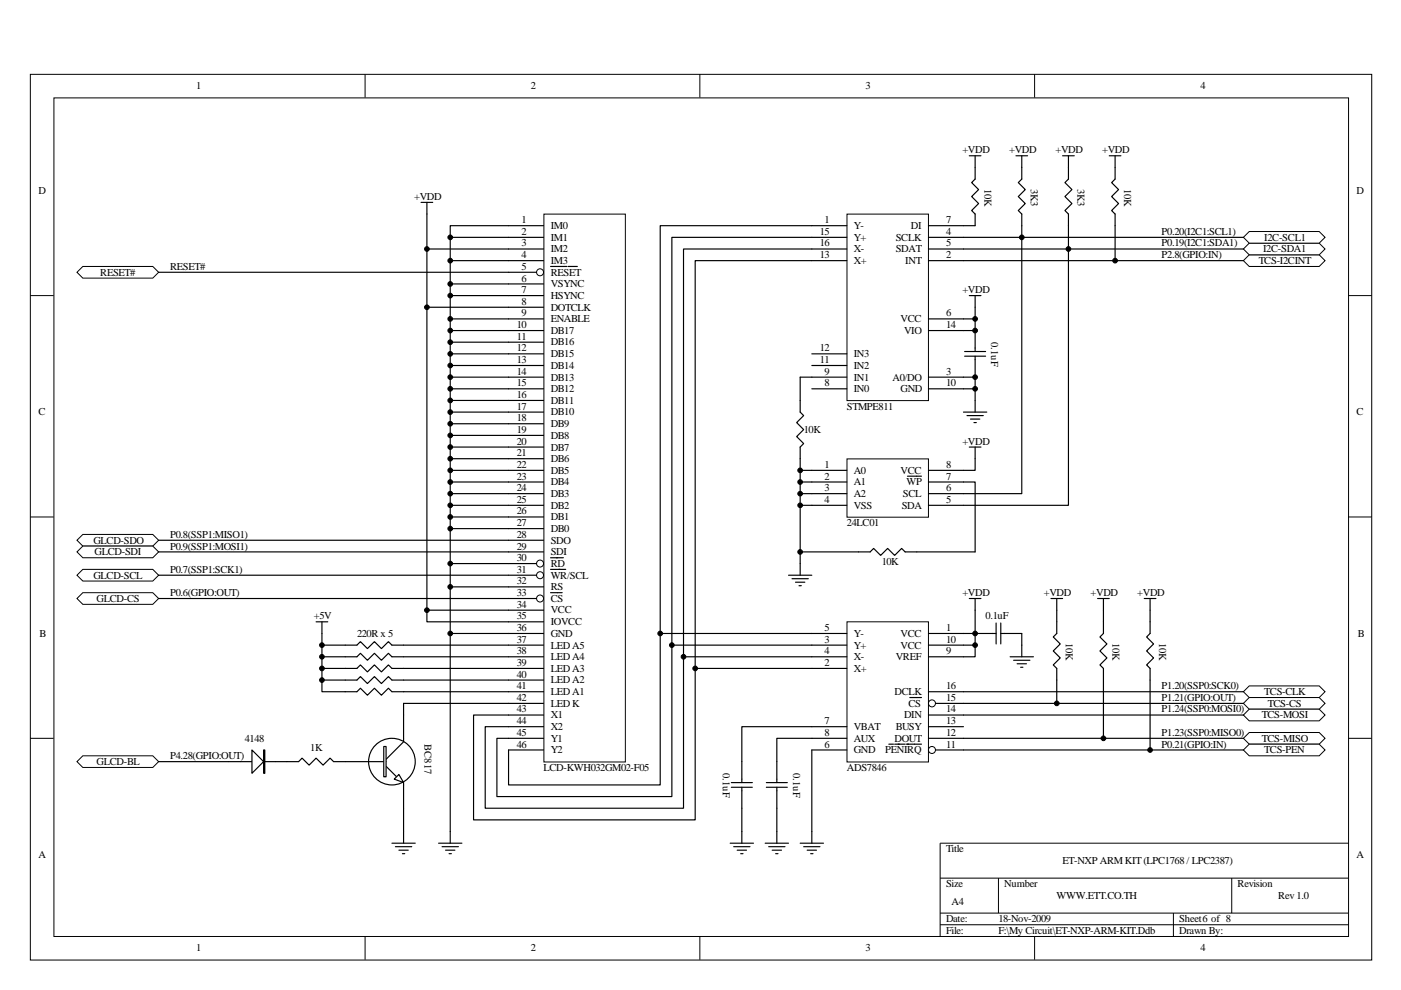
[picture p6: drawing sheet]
<svg xmlns="http://www.w3.org/2000/svg" width="297mm" height="210mm" viewBox="0 0 297 210" stroke-linecap="round" stroke-linejoin="round" font-family="sans-serif">
<g fill="none" stroke="#000" stroke-width=".21">
<path d="M6.4 15.8h284.4v187.8h-284.4zM77.4 15.7v5M148.4 15.7v5M219.4 15.7v5M11.4 20.8h274.5v177.8h-274.5zM6.4 62.7h5M285.9 62.7h4.9M6.4 109.6h5M285.9 109.6h4.9M6.4 156.5h5M285.9 156.5h4.9M285.9 178.8h-86.6v19.7"/>
<path d="M77.4 198.5v5M148.4 198.5v5M199.3 186.2h86.6M199.3 193.6h86.6M199.3 196.1h86.6M211.7 186.2v7.4M219.4 198.5v5M248.8 193.6v4.9M261.1 186.2v7.4"/>
</g>
<g fill="none" stroke="#000" stroke-width=".25">
<path d="M95.5 50.3v5h12.3M95.5 55.3v4.9h12.3M107.8 47.9h-12.3v2.4h12.3M95.5 60.2v2.5h12.3M95.5 62.7v4.9h12.3M95.5 67.6v44.5h12.3M95.5 70.1h12.3M95.5 72.6h12.3M95.5 75h12.3M95.5 77.5h12.3M95.5 80h12.3M95.5 82.4h12.3"/>
<path d="M95.5 84.9h12.3M95.5 87.4h12.3M95.5 89.8h12.3M95.5 92.3h12.3M95.5 94.8h12.3M95.5 97.3h12.3M95.5 99.7h12.3M95.5 112.1v12.3h12.3M95.5 102.2h12.3M95.5 104.7h12.3M95.5 107.1h12.3M95.5 109.6h12.3"/>
<path d="M95.5 119.5h12.3"/>
</g>
<path d="M115.4 45.5h17.2v116.1h-17.2z" fill="#fff"/>
<g fill="none" stroke="#000" stroke-width=".21">
<path d="M115.3 45.4h17.3v116.2h-17.3z"/>
<circle cx="114.5" cy="57.7" r=".74"/>
<circle cx="114.5" cy="119.5" r=".74"/>
<circle cx="114.5" cy="126.9" r=".74"/>
<circle cx="114.5" cy="122" r=".74"/>
</g>
<g fill="none" stroke="#000" stroke-width=".25">
<path d="M33.6 57.7h80.2M89.3 42.9h2.4M90.5 42.9v9.9M107.8 47.9h7.4M107.8 50.3h7.4M107.8 55.3h7.4M115.2 52.8h-24.7v12.3M116.7 56.5h3.5M120.4 56.5h2M107.8 60.2h7.4M107.8 62.7h7.4M107.8 67.6h7.4"/>
<path d="M107.8 70.1h7.4M107.8 72.6h7.4M107.8 75h7.4M107.8 77.5h7.4M107.8 80h7.4M115.2 65.1h-24.7v64.3M107.8 82.4h7.4M107.8 84.9h7.4M107.8 87.4h7.4M107.8 89.8h7.4M107.8 92.3h7.4M107.8 94.8h7.4"/>
<path d="M107.8 97.3h7.4M107.8 99.7h7.4M107.8 102.2h7.4M107.8 104.7h7.4M107.8 107.1h7.4M107.8 109.6h7.4M107.8 112.1h7.4M107.8 114.5h7.4M107.8 117h7.4M107.8 119.5h6M116.7 118.3h2.7M95.5 124.4v9.9h19.7"/>
<path d="M95.5 134.3v44.5M107.8 122h6M107.8 124.4h7.4M107.8 126.9h6M107.8 136.8h7.4M107.8 139.3h7.4M115.2 129.4h-24.7v2.4h24.7M116.7 120.7h3.2M116.7 125.7h2.5M107.8 141.7h7.4M107.8 144.2h7.4M107.8 146.7h7.4"/>
<path d="M107.8 149.1h7.4M107.8 151.6h7.4M107.8 154.1h7.4M107.8 156.5h7.4M107.8 159h7.4M93 178.8h4.9M93.7 179.5h3.5M94.5 180.3h1.9M95.2 181h.5"/>
</g>
<path d="M16.3 57.7l1.3-1.2h14.8l1.2 1.2-1.2 1.3h-14.8z" fill-rule="evenodd" fill="#fff" stroke="#000" stroke-width=".21"/>
<path d="M33.6 114.5h74.2" fill="none" stroke="#000" stroke-width=".25"/>
<path d="M16.3 114.5l1.3-1.2h14.8l1.2 1.2-1.2 1.3h-14.8z" fill-rule="evenodd" fill="#fff" stroke="#000" stroke-width=".21"/>
<path d="M33.6 117h74.2" fill="none" stroke="#000" stroke-width=".25"/>
<path d="M16.3 117l1.3-1.2h14.8l1.2 1.2-1.2 1.3h-14.8z" fill-rule="evenodd" fill="#fff" stroke="#000" stroke-width=".21"/>
<path d="M33.6 122h74.2" fill="none" stroke="#000" stroke-width=".25"/>
<path d="M16.3 122l1.3-1.3h14.8l1.2 1.3-1.2 1.2h-14.8z" fill-rule="evenodd" fill="#fff" stroke="#000" stroke-width=".21"/>
<path d="M33.6 126.9h74.2" fill="none" stroke="#000" stroke-width=".25"/>
<path d="M16.3 126.9l1.3-1.2h14.8l1.2 1.2-1.2 1.2h-14.8z" fill-rule="evenodd" fill="#fff" stroke="#000" stroke-width=".21"/>
<path d="M67 131.8h2.5M68.3 136.8h7.4l.7-.8 1.5 1.5 1.5-1.5 1.5 1.5 1.4-1.5 .8 .8h24.7M68.3 139.3h7.4l.7-.8 1.5 1.5 1.5-1.5 1.5 1.5 1.4-1.5 .8 .8h24.7M68.3 131.8v14.9h7.4l.7-.8 1.5 1.5 1.5-1.5 1.5 1.5 1.4-1.5 .8 .8h24.7M68.3 141.7h7.4l.7-.7 1.5 1.5 1.5-1.5 1.5 1.5 1.4-1.5 .8 .7h24.7M68.3 144.2h7.4l.7-.7 1.5 1.4 1.5-1.4 1.5 1.4 1.4-1.4 .8 .7h24.7" fill="none" stroke="#000" stroke-width=".25"/>
<g fill="#fff" stroke="#000" stroke-width=".21">
<path d="M263.6 146.7l1.3-1.3h14.8l1.2 1.3-1.2 1.2h-14.8z" fill-rule="evenodd"/>
<path d="M264.9 147.9h14.8l1.2 1.2-1.2 1.3h-14.8l-1.3-1.3z" fill-rule="evenodd"/>
<path d="M264.9 150.4h14.8l1.2 1.2-1.2 1.2h-14.8l-1.3-1.2z" fill-rule="evenodd"/>
<path d="M263.6 156.5l1.3-1.2h14.8l1.2 1.2-1.2 1.3h-14.8z" fill-rule="evenodd"/>
<path d="M263.6 159l1.3-1.2h14.8l1.2 1.2-1.2 1.3h-14.8z" fill-rule="evenodd"/>
</g>
<path d="M85.6 151.6v5.7l-3.7 3.7M73.2 161.5h8.7M81.9 162.5l2.2 2.2M85.6 165.9v5.5" fill="none" stroke="#000" stroke-width=".25"/>
<g fill="#fff" stroke="#000" stroke-width=".25">
<path d="M83.6 165.2l1-1 1 1.7z"/>
<path d="M81.4 158.3h.5v6.4h-.5z" fill-rule="evenodd"/>
</g>
<g fill="none" stroke="#000" stroke-width=".25">
<path d="M85.6 149.1h22.2M48.5 161.5h14.8l.8-.8 1.4 1.5 1.5-1.5 1.5 1.5 1.5-1.5 .7 .8h2.5M83.1 178.8h4.9M83.8 179.5h3.5M85.6 176.3v2.5M84.6 180.3h2M85.3 181h.5"/>
<circle cx="83.1" cy="161.5" r="4.9"/>
</g>
<g fill="#fff" stroke="#000" stroke-width=".25">
<path d="M53.4 159l2.5 2.5-2.5 2.5z"/>
<path d="M55.9 159h.2v5h-.2z" fill-rule="evenodd"/>
</g>
<path d="M16.3 161.5l1.3-1.2h14.8l1.2 1.2-1.2 1.2h-14.8z" fill-rule="evenodd" fill="#fff" stroke="#000" stroke-width=".21"/>
<g fill="none" stroke="#000" stroke-width=".25">
<path d="M172.1 134.3h-32.1v32.1h-32.2v-7.4M172.1 136.8h-29.7v32.1h-37v-12.4h2.4M172.1 139.3h-27.2v32.1h-42v-17.3h4.9M204.3 134.3h2.4v5h-2.4M204.3 136.8h2.4M205.5 126.9h2.5M206.7 126.9v7.4h4.5M211.2 132.1v4.4M212.2 134.3h4.4v5M212.2 132.1v4.4M214.2 139.3h4.9M214.9 140h3.5"/>
<path d="M222.8 126.9h2.5M224.1 126.9v7.4l-.8 .8 1.5 1.4-1.5 1.5 1.5 1.5-1.5 1.5 .8 .7v7.4M232.7 126.9h2.5M233.9 126.9v7.4l-.7 .8 1.5 1.4-1.5 1.5 1.5 1.5-1.5 1.5 .7 .7v14.8M242.6 126.9h2.5M243.8 126.9v7.4l-.7 .8 1.5 1.4-1.5 1.5 1.5 1.5-1.5 1.5 .7 .7v17.3M172.1 141.7h-24.7v32.1h-47v-22.2h7.4M204.3 146.7h59.3M204.3 149.1h59.3M204.3 151.6h59.3M204.3 156.5h59.3M204.3 159h59.3"/>
<path d="M215.6 140.7h2M216.4 141.5h.5M33.6 161.5h14.9"/>
</g>
<path d="M179.7 131.9h17.1v29.7h-17.1z" fill="#fff"/>
<g fill="none" stroke="#000" stroke-width=".21">
<path d="M179.6 131.8h17.2v29.8h-17.2z"/>
<circle cx="197.6" cy="149.1" r=".74"/>
<circle cx="197.6" cy="159" r=".74"/>
</g>
<g fill="none" stroke="#000" stroke-width=".25">
<path d="M172.1 134.3h7.4M172.1 136.8h7.4M172.1 139.3h7.4M196.8 134.3h7.5M196.8 136.8h7.5M196.8 139.3h7.5M85.6 149.1v2.5M172.1 141.7h7.4M179.5 154.1h-22.2v11.8M179.5 156.5h-14.8v9.4M179.5 159h-7.4v19.8M188.4 157.8h1"/>
<path d="M189.7 157.8h2.2M192.2 157.8h3.2M192.9 147.9h2.5M196.8 154.1h7.5M196.8 156.5h7.5M196.8 151.6h7.5M196.8 146.7h7.5M198.3 159h6M198.3 149.1h6M85.6 171.4v4.9M154.8 178.8h5M155.1 166.9h4.4"/>
<path d="M155.1 165.9h4.4M155.6 179.5h3.4M157.3 166.9v11.9M162.2 178.8h5M162.5 166.9h4.4M162.5 165.9h4.4M163 179.5h3.4M164.7 166.9v11.9M169.7 178.8h4.9M170.4 179.5h3.5M156.3 180.3h2M157 181h.5"/>
<path d="M163.7 180.3h2M164.5 181h.5M171.1 180.3h2M171.9 181h.5"/>
</g>
<g fill="#fff" stroke="#000" stroke-width=".21">
<path d="M264.9 54h14.8l1.2 1.3-1.2 1.2h-14.8l-1.3-1.2z" fill-rule="evenodd"/>
<path d="M264.9 51.6h14.8l1.2 1.2-1.2 1.2h-14.8l-1.3-1.2z" fill-rule="evenodd"/>
<path d="M263.6 50.3l1.3-1.2h14.8l1.2 1.2-1.2 1.3h-14.8z" fill-rule="evenodd"/>
</g>
<g fill="none" stroke="#000" stroke-width=".25">
<path d="M205.5 33h2.5M206.7 33v5l-.7 .7 1.5 1.5-1.5 1.5 1.5 1.5-1.5 1.4 .7 .8v2.5h-2.4M172.1 47.9h-32.1v86.4M172.1 50.3h-29.7v86.5M172.1 52.8h-27.2v86.5M172.1 55.3h-24.7v86.4M204.3 50.3h59.3M204.3 52.8h59.3M204.3 55.3h59.3M204.3 80h2.4v7.4M204.3 67.6h2.4M204.5 75.5h4.5"/>
<path d="M204.5 74.5h4.5M205.5 62.7h2.5M206.7 62.7v7.4h-2.4M206.7 70.1v4.4M206.7 75.5v4.5M169.7 84.9v2.5l.7 .7-1.5 1.5 1.5 1.5-1.5 1.5 1.5 1.4-.7 .8v2.5M204.3 87.4h4.9M204.3 82.4h2.4M205 88.1h3.5M205.8 88.9h1.9M206.5 89.6h.5M169.7 119.5v2.5"/>
<path d="M167.2 122h4.9M167.9 122.7h3.5M168.7 123.4h1.9M169.4 124.2h.5"/>
</g>
<path d="M179.7 45.5h17.1v39.4h-17.1z" fill="#fff"/>
<path d="M179.6 45.4h17.2v39.5h-17.2z" fill="none" stroke="#000" stroke-width=".21"/>
<g fill="none" stroke="#000" stroke-width=".25">
<path d="M235.2 33h2.5M236.4 33v5l-.7 .7 1.5 1.5-1.5 1.5 1.5 1.5-1.5 1.4 .7 .8v2.5M172.1 47.9h7.4M172.1 52.8h7.4M172.1 50.3h7.4M172.1 55.3h7.4M196.8 47.9h7.5M196.8 52.8h7.5M196.8 50.3h7.5M196.8 55.3h7.5M172.1 75h7.4M172.1 77.5h7.4"/>
<path d="M172.1 80h7.4M196.8 80h7.5M196.8 67.6h7.5M196.8 70.1h7.5M172.1 82.4h7.4M196.8 82.4h7.5"/>
</g>
<path d="M179.7 97.4h17.1v12.3h-17.1z" fill="#fff"/>
<path d="M179.6 97.3h17.2v12.4h-17.2z" fill="none" stroke="#000" stroke-width=".21"/>
<g fill="none" stroke="#000" stroke-width=".25">
<path d="M215.4 33h2.5M216.6 33v5l-.7 .7 1.5 1.5-1.5 1.5 1.5 1.5-1.5 1.4 .7 .8v59.3h-19.8M225.3 33h2.5M226.5 33v5l-.7 .7 1.5 1.5-1.5 1.5 1.5 1.5-1.5 1.4 .7 .8v61.7h-29.7M236.4 47.9v7.4M172.1 80h-2.4v4.9M169.7 97.3v2.4h9.8M169.7 99.7v2.5h9.8M205.5 94.8h2.5M206.7 94.8v4.9h-9.9M169.7 102.2v2.5h9.8M169.7 104.7v2.4h9.8"/>
<path d="M169.7 107.1v12.4M192.4 101h3M196.8 102.2h9.9v14.8h-14.8l-.7-.7-1.5 1.5-1.5-1.5-1.5 1.5-1.5-1.5-.7 .7h-14.8"/>
</g>
<g fill="#000" stroke="#000" stroke-width=".21">
<circle cx="90.5" cy="52.8" r=".49"/>
<circle cx="95.5" cy="55.3" r=".49"/>
<circle cx="95.5" cy="50.3" r=".49"/>
<circle cx="216.6" cy="50.3" r=".49"/>
<circle cx="226.5" cy="52.8" r=".49"/>
<circle cx="236.4" cy="55.3" r=".49"/>
<circle cx="90.5" cy="65.1" r=".49"/>
<circle cx="95.5" cy="75" r=".49"/>
<circle cx="95.5" cy="80" r=".49"/>
<circle cx="95.5" cy="72.6" r=".49"/>
<circle cx="95.5" cy="60.2" r=".49"/>
<circle cx="95.5" cy="67.6" r=".49"/>
<circle cx="95.5" cy="70.1" r=".49"/>
<circle cx="95.5" cy="77.5" r=".49"/>
<circle cx="95.5" cy="62.7" r=".49"/>
<circle cx="206.7" cy="80" r=".49"/>
<circle cx="206.7" cy="67.6" r=".49"/>
<circle cx="206.7" cy="70.1" r=".49"/>
<circle cx="95.5" cy="82.4" r=".49"/>
<circle cx="95.5" cy="84.9" r=".49"/>
<circle cx="95.5" cy="97.3" r=".49"/>
<circle cx="95.5" cy="87.4" r=".49"/>
<circle cx="95.5" cy="94.8" r=".49"/>
<circle cx="95.5" cy="99.7" r=".49"/>
<circle cx="95.5" cy="89.8" r=".49"/>
<circle cx="95.5" cy="92.3" r=".49"/>
<circle cx="169.6" cy="99.7" r=".49"/>
<circle cx="206.7" cy="82.4" r=".49"/>
<circle cx="95.5" cy="112.1" r=".49"/>
<circle cx="95.5" cy="102.2" r=".49"/>
<circle cx="95.5" cy="109.6" r=".49"/>
<circle cx="95.5" cy="107.1" r=".49"/>
<circle cx="95.5" cy="104.7" r=".49"/>
<circle cx="95.5" cy="119.5" r=".49"/>
<circle cx="169.6" cy="102.2" r=".49"/>
<circle cx="169.6" cy="117" r=".49"/>
<circle cx="169.6" cy="104.7" r=".49"/>
<circle cx="169.6" cy="107.1" r=".49"/>
<circle cx="68.3" cy="139.3" r=".49"/>
<circle cx="68.3" cy="136.8" r=".49"/>
<circle cx="90.5" cy="129.4" r=".49"/>
<circle cx="95.5" cy="124.4" r=".49"/>
<circle cx="95.5" cy="134.3" r=".49"/>
<circle cx="140" cy="134.3" r=".49"/>
<circle cx="142.4" cy="136.8" r=".49"/>
<circle cx="144.9" cy="139.3" r=".49"/>
<circle cx="206.7" cy="136.8" r=".49"/>
<circle cx="206.7" cy="134.3" r=".49"/>
<circle cx="68.3" cy="144.2" r=".49"/>
<circle cx="68.3" cy="141.7" r=".49"/>
<circle cx="147.4" cy="141.7" r=".49"/>
<circle cx="224.1" cy="149.1" r=".49"/>
<circle cx="233.9" cy="156.5" r=".49"/>
<circle cx="243.8" cy="159" r=".49"/>
</g>
<g font-size="2.2">
<text x="41.6" y="18.9">1</text>
<text x="112.5" y="18.9">2</text>
<text x="183.5" y="18.9">3</text>
<text x="254.5" y="18.9">4</text>
<text x="204" y="32.5">+VDD</text>
<text x="214" y="32.5">+VDD</text>
<text x="223.8" y="32.5">+VDD</text>
<text x="233.7" y="32.5">+VDD</text>
<text x="8.1" y="41.2">D</text>
<text x="208.7" y="40" transform="rotate(90 208.7 40)">10K</text>
<text x="218.5" y="40" transform="rotate(90 218.5 40)">3K3</text>
<text x="228.4" y="40" transform="rotate(90 228.4 40)">3K3</text>
<text x="238.3" y="40" transform="rotate(90 238.3 40)">10K</text>
<text x="287.6" y="41.2">D</text>
<text x="87.8" y="42.4">+VDD</text>
<text x="110.6" y="47.3">1</text>
<text x="174.8" y="47.3">1</text>
<text x="200.6" y="47.3">7</text>
<text x="110.6" y="49.8">2</text>
<text x="110.6" y="52.3">3</text>
<text x="116.8" y="48.5">IM0</text>
<text x="116.8" y="51.1">IM1</text>
<text x="116.8" y="53.5">IM2</text>
<text x="173.8" y="52.3">16</text>
<text x="173.8" y="49.8">15</text>
<text x="181" y="48.5">Y-</text>
<text x="181" y="53.5">X-</text>
<text x="181" y="51.1">Y+</text>
<text x="189.9" y="51.1">SCLK</text>
<text x="189.9" y="53.5">SDAT</text>
<text x="193.1" y="48.5">DI</text>
<text x="200.6" y="49.8">4</text>
<text x="200.6" y="52.3">5</text>
<text x="246.3" y="49.8">P0.20(I2C1:SCL1)</text>
<text x="246.3" y="52.3">P0.19(I2C1:SDA1)</text>
<text x="267.8" y="53.5">I2C-SDA1</text>
<text x="268.1" y="51.1">I2C-SCL1</text>
<text x="21.3" y="58.4">RESET#</text>
<text x="36.1" y="57.2">RESET#</text>
<text x="110.6" y="54.7">4</text>
<text x="110.6" y="57.2">5</text>
<text x="110.6" y="59.7">6</text>
<text x="116.8" y="56">IM3</text>
<text x="116.8" y="58.4">RESET</text>
<text x="173.8" y="54.7">13</text>
<text x="181" y="56">X+</text>
<text x="191.9" y="56">INT</text>
<text x="200.6" y="54.7">2</text>
<text x="246.3" y="54.7">P2.8(GPIO:IN)</text>
<text x="266.9" y="56">TCS-I2CINT</text>
<text x="110.6" y="62.2">7</text>
<text x="110.6" y="64.6">8</text>
<text x="116.8" y="60.9">VSYNC</text>
<text x="116.8" y="63.4">HSYNC</text>
<text x="116.8" y="65.9">DOTCLK</text>
<text x="204" y="62.2">+VDD</text>
<text x="109.6" y="69.5">10</text>
<text x="110.6" y="67.1">9</text>
<text x="116.8" y="68.3">ENABLE</text>
<text x="116.8" y="70.8">DB17</text>
<text x="190.9" y="68.3">VCC</text>
<text x="191.7" y="70.8">VIO</text>
<text x="200.6" y="67.1">6</text>
<text x="200.6" y="69.5">14</text>
<text x="109.6" y="72.1">11</text>
<text x="109.6" y="74.5">12</text>
<text x="109.6" y="77">13</text>
<text x="116.8" y="73.3">DB16</text>
<text x="116.8" y="75.7">DB15</text>
<text x="173.8" y="74.5">12</text>
<text x="173.8" y="77">11</text>
<text x="181" y="75.7">IN3</text>
<text x="210.1" y="72.6" transform="rotate(90 210.1 72.6)">0.1uF</text>
<text x="109.6" y="79.4">14</text>
<text x="109.6" y="81.9">15</text>
<text x="116.8" y="78.2">DB14</text>
<text x="116.8" y="80.7">DB13</text>
<text x="116.8" y="83.2">DB12</text>
<text x="174.8" y="79.4">9</text>
<text x="174.8" y="81.9">8</text>
<text x="181" y="78.2">IN2</text>
<text x="181" y="80.7">IN1</text>
<text x="181" y="83.2">IN0</text>
<text x="189.2" y="80.7">A0/DO</text>
<text x="190.9" y="83.2">GND</text>
<text x="200.6" y="81.9">10</text>
<text x="200.6" y="79.4">3</text>
<text x="8.1" y="88.1">C</text>
<text x="109.6" y="84.4">16</text>
<text x="109.6" y="86.9">17</text>
<text x="109.6" y="89.3">18</text>
<text x="116.8" y="85.6">DB11</text>
<text x="116.8" y="88.1">DB10</text>
<text x="179.6" y="86.9">STMPE811</text>
<text x="287.6" y="88.1">C</text>
<text x="109.6" y="91.8">19</text>
<text x="109.6" y="94.2">20</text>
<text x="116.8" y="90.5">DB9</text>
<text x="116.8" y="93.1">DB8</text>
<text x="116.8" y="95.5">DB7</text>
<text x="170.4" y="91.8">10K</text>
<text x="204" y="94.2">+VDD</text>
<text x="109.6" y="96.7">21</text>
<text x="109.6" y="99.2">22</text>
<text x="109.6" y="101.7">23</text>
<text x="116.8" y="98">DB6</text>
<text x="116.8" y="100.4">DB5</text>
<text x="174.8" y="99.2">1</text>
<text x="174.8" y="101.7">2</text>
<text x="181" y="100.4">A0</text>
<text x="190.9" y="100.4">VCC</text>
<text x="200.6" y="99.2">8</text>
<text x="200.6" y="101.7">7</text>
<text x="109.6" y="104.2">24</text>
<text x="109.6" y="106.6">25</text>
<text x="116.8" y="102.9">DB4</text>
<text x="116.8" y="105.4">DB3</text>
<text x="116.8" y="107.9">DB2</text>
<text x="174.8" y="104.2">3</text>
<text x="174.8" y="106.6">4</text>
<text x="181" y="102.9">A1</text>
<text x="181" y="105.4">A2</text>
<text x="181" y="107.9">VSS</text>
<text x="191.2" y="107.9">SDA</text>
<text x="191.4" y="105.4">SCL</text>
<text x="192.2" y="102.9">WP</text>
<text x="200.6" y="104.2">6</text>
<text x="200.6" y="106.6">5</text>
<text x="109.6" y="109.1">26</text>
<text x="109.6" y="111.5">27</text>
<text x="116.8" y="110.3">DB1</text>
<text x="116.8" y="112.8">DB0</text>
<text x="179.6" y="111.5">24LC01</text>
<text x="19.8" y="115.2">GLCD-SDO</text>
<text x="20.1" y="117.7">GLCD-SDI</text>
<text x="36.1" y="114.1">P0.8(SSP1:MISO1)</text>
<text x="36.1" y="116.5">P0.9(SSP1:MOSI1)</text>
<text x="109.6" y="114.1">28</text>
<text x="109.6" y="116.5">29</text>
<text x="109.6" y="119">30</text>
<text x="116.8" y="115.2">SDO</text>
<text x="116.8" y="117.7">SDI</text>
<text x="186.9" y="119.7">10K</text>
<text x="19.8" y="122.7">GLCD-SCL</text>
<text x="36.1" y="121.4">P0.7(SSP1:SCK1)</text>
<text x="109.6" y="121.4">31</text>
<text x="109.6" y="123.9">32</text>
<text x="116.8" y="120.2">RD</text>
<text x="116.8" y="122.7">WR/SCL</text>
<text x="116.8" y="125.2">RS</text>
<text x="20.5" y="127.6">GLCD-CS</text>
<text x="36.1" y="126.4">P0.6(GPIO:OUT)</text>
<text x="66.5" y="131.3">+5V</text>
<text x="109.6" y="126.4">33</text>
<text x="109.6" y="128.9">34</text>
<text x="109.6" y="131.3">35</text>
<text x="116.8" y="127.6">CS</text>
<text x="116.8" y="130.1">VCC</text>
<text x="204" y="126.4">+VDD</text>
<text x="209" y="131.3">0.1uF</text>
<text x="221.3" y="126.4">+VDD</text>
<text x="231.2" y="126.4">+VDD</text>
<text x="241.1" y="126.4">+VDD</text>
<text x="8.4" y="135.1">B</text>
<text x="75.7" y="135.1">220R x 5</text>
<text x="109.6" y="133.8">36</text>
<text x="109.6" y="136.2">37</text>
<text x="116.8" y="132.5">IOVCC</text>
<text x="116.8" y="135.1">GND</text>
<text x="116.8" y="137.5">LED A5</text>
<text x="174.8" y="136.2">3</text>
<text x="174.8" y="133.8">5</text>
<text x="181" y="137.5">Y+</text>
<text x="181" y="135.1">Y-</text>
<text x="190.9" y="135.1">VCC</text>
<text x="190.9" y="137.5">VCC</text>
<text x="200.6" y="133.8">1</text>
<text x="200.6" y="136.2">10</text>
<text x="226" y="136.3" transform="rotate(90 226 136.3)">10K</text>
<text x="235.9" y="136.3" transform="rotate(90 235.9 136.3)">10K</text>
<text x="245.8" y="136.3" transform="rotate(90 245.8 136.3)">10K</text>
<text x="287.9" y="135.1">B</text>
<text x="109.6" y="138.7">38</text>
<text x="109.6" y="141.2">39</text>
<text x="109.6" y="143.7">40</text>
<text x="116.8" y="140">LED A4</text>
<text x="116.8" y="142.4">LED A3</text>
<text x="174.8" y="141.2">2</text>
<text x="174.8" y="138.7">4</text>
<text x="181" y="142.4">X+</text>
<text x="181" y="140">X-</text>
<text x="189.9" y="140">VREF</text>
<text x="200.6" y="138.7">9</text>
<text x="109.6" y="146.1">41</text>
<text x="109.6" y="148.6">42</text>
<text x="116.8" y="144.9">LED A2</text>
<text x="116.8" y="147.4">LED A1</text>
<text x="116.8" y="149.9">LED K</text>
<text x="189.7" y="147.4">DCLK</text>
<text x="192.6" y="149.9">CS</text>
<text x="200.6" y="148.6">15</text>
<text x="200.6" y="146.1">16</text>
<text x="246.3" y="148.6">P1.21(GPIO:OUT)</text>
<text x="246.3" y="146.1">P1.20(SSP0:SCK0)</text>
<text x="268.1" y="147.4">TCS-CLK</text>
<text x="268.8" y="149.9">TCS-CS</text>
<text x="109.6" y="151.1">43</text>
<text x="109.6" y="153.5">44</text>
<text x="116.8" y="152.3">X1</text>
<text x="116.8" y="154.8">X2</text>
<text x="174.8" y="153.5">7</text>
<text x="181" y="154.8">VBAT</text>
<text x="189.9" y="154.8">BUSY</text>
<text x="191.7" y="152.3">DIN</text>
<text x="200.6" y="153.5">13</text>
<text x="200.6" y="151.1">14</text>
<text x="246.3" y="151.1">P1.24(SSP0:MOSI0)</text>
<text x="267.5" y="152.3">TCS-MOSI</text>
<text x="36.1" y="161">P4.28(GPIO:OUT)</text>
<text x="51.9" y="157.2">4148</text>
<text x="65.8" y="159.3">1K</text>
<text x="90" y="157.7" transform="rotate(90 90 157.7)">BC817</text>
<text x="109.6" y="156.1">45</text>
<text x="109.6" y="158.5">46</text>
<text x="116.8" y="157.2">Y1</text>
<text x="116.8" y="159.7">Y2</text>
<text x="174.8" y="158.5">6</text>
<text x="174.8" y="156.1">8</text>
<text x="181" y="159.7">GND</text>
<text x="181" y="157.2">AUX</text>
<text x="187.7" y="159.7">PENIRQ</text>
<text x="189.7" y="157.2">DOUT</text>
<text x="200.6" y="158.5">11</text>
<text x="200.6" y="156.1">12</text>
<text x="246.3" y="158.5">P0.21(GPIO:IN)</text>
<text x="246.3" y="156.1">P1.23(SSP0:MISO0)</text>
<text x="267.5" y="157.2">TCS-MISO</text>
<text x="268.1" y="159.7">TCS-PEN</text>
<text x="20.5" y="162.2">GLCD-BL</text>
<text x="115.2" y="163.4">LCD-KWH032GM02-F05</text>
<text x="153.2" y="163.9" transform="rotate(90 153.2 163.9)">0.1uF</text>
<text x="168.1" y="163.9" transform="rotate(90 168.1 163.9)">0.1uF</text>
<text x="179.6" y="163.4">ADS7846</text>
<text x="8.1" y="182">A</text>
<text x="200.6" y="180.7">Title</text>
<text x="225.3" y="183.2">ET-NXP ARM KIT (LPC1768 / LPC2387)</text>
<text x="287.6" y="182">A</text>
<text x="200.6" y="188.1">Size</text>
<text x="201.8" y="191.9">A4</text>
<text x="212.9" y="188.1">Number</text>
<text x="224" y="190.6">WWW.ETT.CO.TH</text>
<text x="262.4" y="188.1">Revision</text>
<text x="271" y="190.6">Rev 1.0</text>
<text x="200.6" y="195.5">Date:</text>
<text x="211.7" y="195.5">18-Nov-2009</text>
<text x="250" y="195.5">Sheet6 of 8</text>
<text x="41.6" y="201.7">1</text>
<text x="112.5" y="201.7">2</text>
<text x="183.5" y="201.7">3</text>
<text x="200.6" y="198">File:</text>
<text x="211.7" y="198">F:\My Circuit\ET-NXP-ARM-KIT.Ddb</text>
<text x="250" y="198">Drawn By:</text>
<text x="254.5" y="201.7">4</text>
</g>
</svg>
